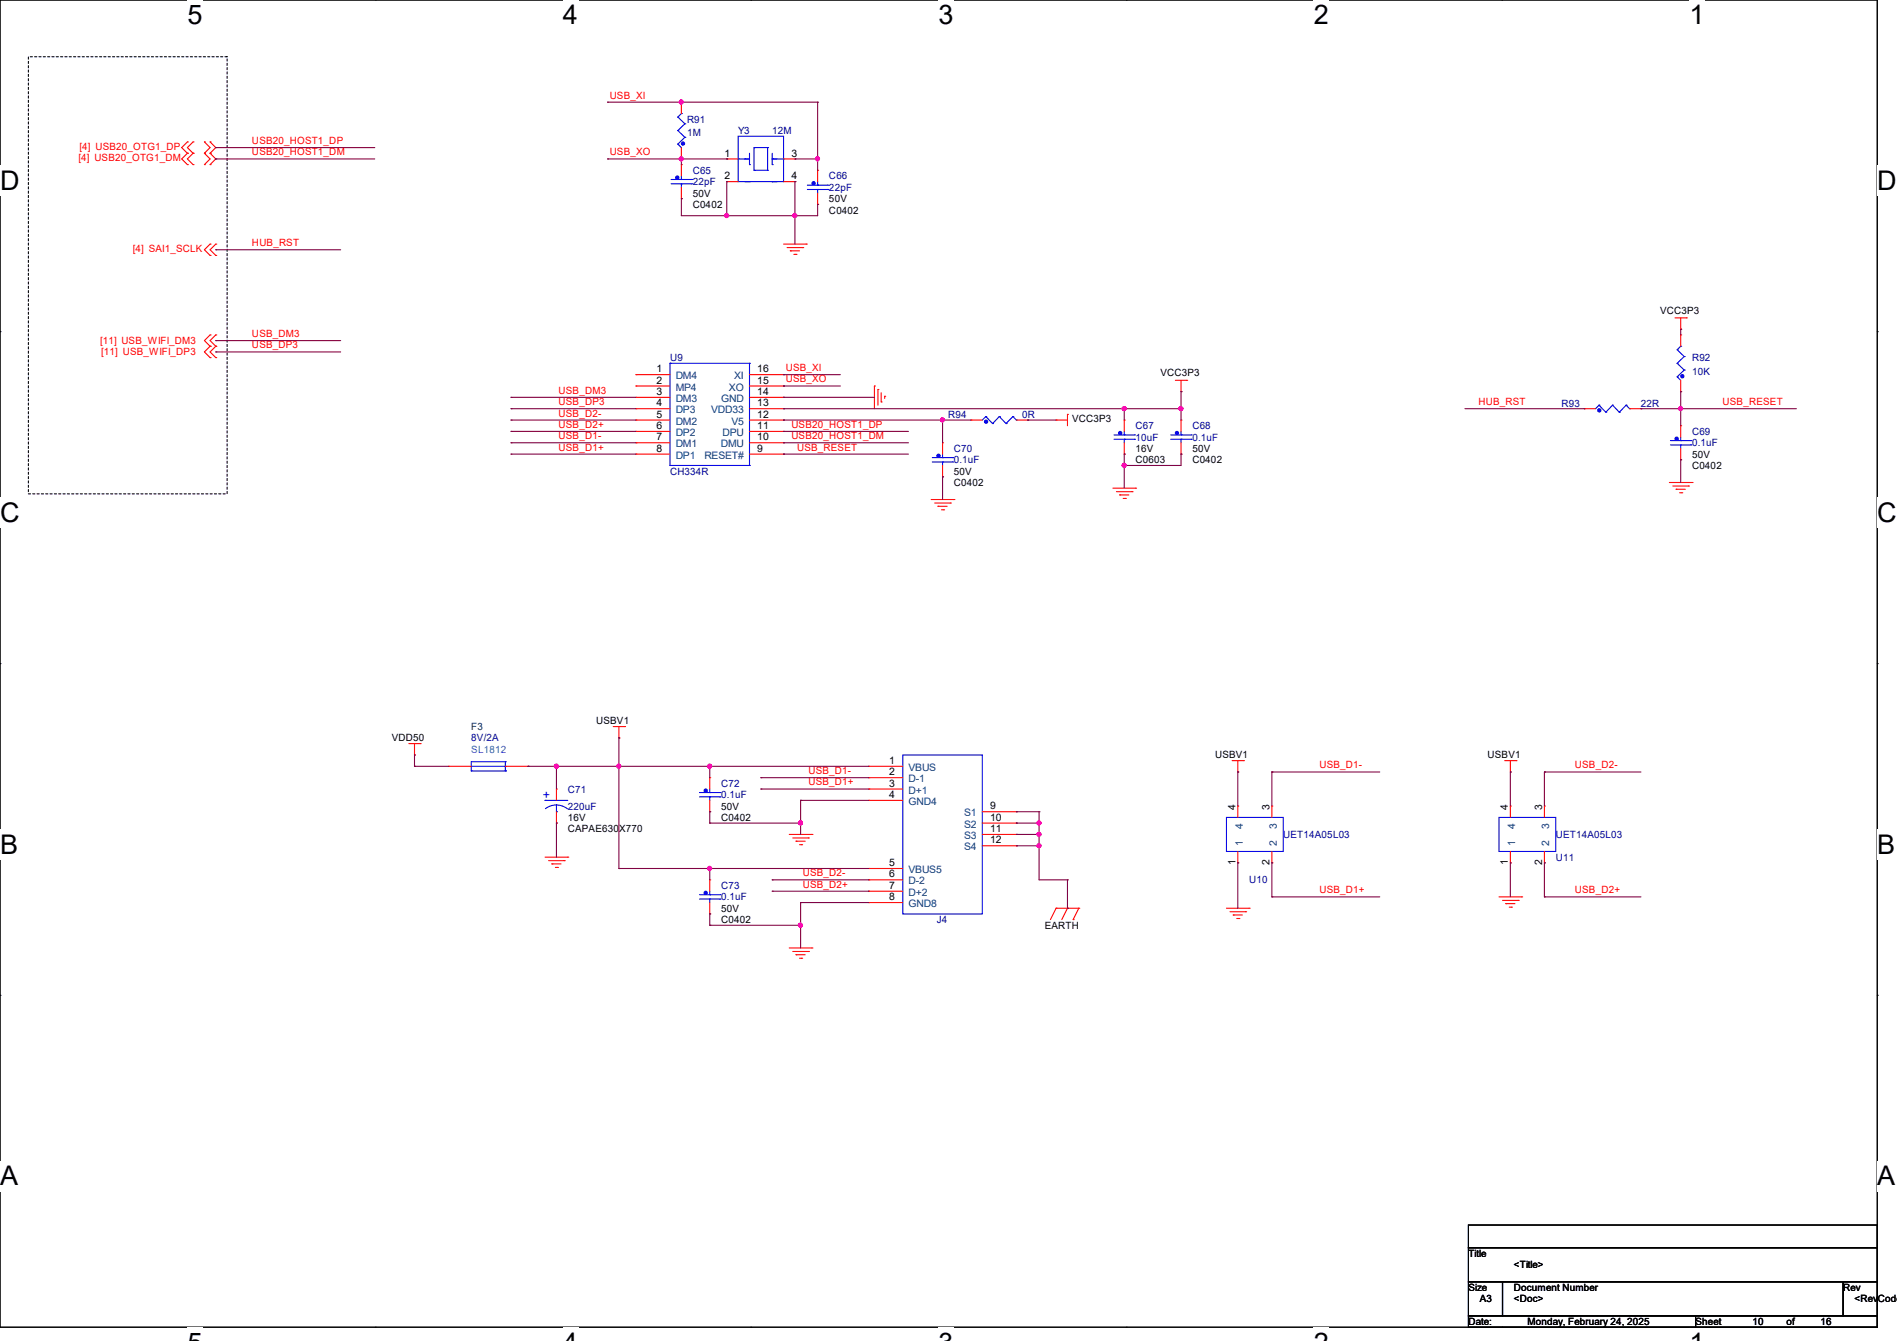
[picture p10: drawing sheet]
<svg xmlns="http://www.w3.org/2000/svg" width="297mm" height="210mm" viewBox="0 0 297 210" stroke-linecap="round" stroke-linejoin="round" font-family="sans-serif">
<path d="M0 0h293.9v207.9h-293.9z" fill="none" stroke="#000" stroke-width=".17"/>
<g fill="#fff">
<path d="M29.4 0h2.3v4.7h-2.3z"/>
<path d="M29.4 207.9h2.3v2.1h-2.3z"/>
</g>
<path d="M58.8 0h.1M58.8 207.9h.1" fill="none" stroke="#000" stroke-width=".17"/>
<g fill="#fff">
<path d="M88.1 0h2.4v4.7h-2.4z"/>
<path d="M88.1 207.9h2.4v2.1h-2.4z"/>
</g>
<path d="M117.6 0h.1M117.6 207.9h.1" fill="none" stroke="#000" stroke-width=".17"/>
<g fill="#fff">
<path d="M146.9 0h2.4v4.7h-2.4z"/>
<path d="M146.9 207.9h2.4v2.1h-2.4z"/>
</g>
<path d="M176.3 0h.1M176.3 207.9h.1" fill="none" stroke="#000" stroke-width=".17"/>
<g fill="#fff">
<path d="M205.7 0h2.4v4.7h-2.4z"/>
<path d="M205.7 207.9h2.4v2.1h-2.4z"/>
</g>
<path d="M235.1 0h.1M235.1 207.9h.1" fill="none" stroke="#000" stroke-width=".17"/>
<g fill="#fff">
<path d="M264.5 0h2.4v4.7h-2.4z"/>
<path d="M264.5 207.9h2.4v2.1h-2.4z"/>
<path d="M0 26h3v4.7h-3z"/>
<path d="M293.9 26h3.1v4.7h-3.1z"/>
<path d="M0 77.9h3v4.7h-3z"/>
<path d="M293.9 77.9h3.1v4.7h-3.1z"/>
</g>
<path d="M0 51.9h.1M293.9 51.9h.1" fill="none" stroke="#000" stroke-width=".17"/>
<g fill="#fff">
<path d="M0 129.9h2.8v4.7h-2.8z"/>
<path d="M293.9 129.9h2.9v4.7h-2.9z"/>
</g>
<path d="M0 103.9h.1M293.9 103.9h.1" fill="none" stroke="#000" stroke-width=".17"/>
<g fill="#fff">
<path d="M0 181.8h2.8v4.8h-2.8z"/>
<path d="M293.8 181.8h3v4.8h-3z"/>
</g>
<path d="M0 155.9h.1M293.9 155.9h.1M229.9 191.9h64v3.5h-64zM229.9 195.4h64v5.3h-64zM229.9 200.7h5.3v5.4h-5.3zM229.9 206.1h35.6v1.8h-35.6zM235.2 200.7h53.4v5.4h-53.4zM265.5 206.1h28.4v1.8h-28.4zM288.6 200.7h5.3v5.4h-5.3z" fill="none" stroke="#000" stroke-width=".17"/>
<path d="M4.4 8.9h31.2v68.4h-31.2z" fill="none" stroke="#000" stroke-width=".17" stroke-dasharray=".3 .3"/>
<g fill="none" stroke="#f00" stroke-width=".17">
<path d="M106.7 16h.1M106.7 16v1.8M29.3 22.2h.1M29.3 24h.1M29.3 25.8h.1M29.3 22.2l-.9 .9 .9 .9M29.3 24l-.9 .9 .9 .9M30.2 22.2h.1M30.2 24h.1M30.2 25.8h.1M30.2 22.2l-.9 .9 .9 .9M30.2 24l-.9 .9 .9 .9"/>
<path d="M32 22.2h.1M32 24h.1M32 25.8h.1M32 22.2l.9 .9-.9 .9M32 24l.9 .9-.9 .9M32.9 24h.1M32.9 22.2h.1M32.9 25.8h.1M32.9 38.2h.1M32.9 22.2l.9 .9-.9 .9M32.9 24l.9 .9-.9 .9M32.9 38.2l-.9 .9 .9 .9"/>
<path d="M33.8 38.2h.1M33.8 38.2l-.9 .9 .9 .9M106.7 24.9h.1M106.7 25.8h.1M106.7 31.1h.1M106.7 23.1v1.8M106.7 25.8v1.8M106.7 29.3v1.8M113.8 24.9h.1M113.8 28.4h.1M113.8 24.9h1.8M113.8 28.4h1.8"/>
<path d="M122.7 38.2h3.5M122.7 24.9h1.8M122.7 28.4h1.8M123.2 38.8h2.5M123.7 39.3h.1M123.7 39.3h1.5M124.3 39.8h.3M124.5 24.9h.1M124.5 28.4h.1M124.6 39.8h.1M125.7 38.8h.1M126.2 38.2h.1"/>
<path d="M128 26.7h.1M128 32h.1M128 26.7v1.7M128 30.2v1.8M32.9 54.2h.1M32.9 56h.1M32.9 52.5h.1M32.9 40h.1M32.9 54.2l-.9 .9 .9 .9M32.9 52.5l-.9 .8 .9 .9M33.8 54.2h.1M33.8 56h.1"/>
<path d="M33.8 52.5h.1M33.8 40h.1M33.8 54.2l-.9 .9 .9 .9M33.8 52.5l-.9 .8 .9 .9M99.6 58.7h.1M99.6 58.7h5.3M117.3 58.7h5.4M122.7 58.7h.1M184 59.6h1.8M184.9 59.6v1.7M185.8 59.6h.1M262.3 49.8h1.7"/>
<path d="M263.1 51.6h.1M263.1 52.5h.1M263.1 49.8v1.8M263.1 52.5v1.7M263.1 59.6v1.7M264 49.8h.1M99.6 60.5h.1M99.6 62.2h.1M99.6 64h.1M99.6 65.8h.1M99.6 67.6h.1M99.6 69.3h.1"/>
<path d="M99.6 71.1h.1M99.6 65.8h5.3M99.6 64h5.3M99.6 60.5h5.3M99.6 62.2h5.3M99.6 67.6h5.3M99.6 69.3h5.3M99.6 71.1h5.3M117.3 65.8h5.4M117.3 64h5.4M117.3 60.5h5.4M117.3 62.2h5.4"/>
<path d="M117.3 67.6h5.4M117.3 69.3h5.4M117.3 71.1h5.4M122.7 71.1h.1M122.7 69.3h.1M122.7 67.6h.1M122.7 65.8h.1M122.7 64h.1M122.7 62.2h.1M122.7 60.5h.1M136.9 60.5h.1M136.9 60.5v3.5"/>
<path d="M137.5 61h.1M137.5 61v2.5M138 62.9h.1M138 61.5v1.4M138.5 62.1h.1M138.5 62.1v.3M145.8 78.2h3.6M146.3 78.8h2.5M146.9 79.3h.1M146.9 79.3h1.4M147.4 79.8h.3M147.6 69.3h.1"/>
<path d="M147.6 74.7h.1M147.6 69.3v1.8M147.6 72.9v1.8M147.7 79.8h.1M148.8 78.8h.1M149.4 78.2h.1M152 65.8h.1M152 65.8h1.8M159.1 65.8h1.8M160.9 65.8h.1M165.4 65.8h.1M165.4 65.8h1.7"/>
<path d="M167.1 64.9h.1M167.1 64.9v1.8M174.2 76.5h3.6M174.8 77h2.4M175.3 77.5h.1M175.3 77.5h1.4M175.9 78.1h.3M176 65.8h.1M176 71.1h.1M176 65.8v1.8M176 69.3v1.8M176.2 78.1h.1"/>
<path d="M177.2 77h.1M177.8 76.5h.1M184.9 61.3h.1M184.9 65.8h.1M184.9 71.1h.1M184.9 65.8v1.8M184.9 69.3v1.8M248 64h.1M248 64h1.8M255.1 64h1.8M256.9 64h.1M261.4 75.6h3.5"/>
<path d="M261.9 76.1h2.5M262.4 76.6h.1M262.4 76.6h1.5M263 77.2h.3M263.1 66.7h.1M263.1 72h.1M263.1 61.3h.1M263.1 66.7v1.8M263.1 70.2v1.8M263.3 77.2h.1M264.4 76.1h.1M264.9 75.6h.1"/>
<path d="M64 116.5h1.8M64.9 118.2h.1M64.9 116.5v1.7M65.8 116.5h.1M96 113.8h1.8M96.9 115.6h.1M96.9 113.8v1.8M97.8 113.8h.1M192.9 119.1h1.8M193.8 119.1v1.8M194.7 119.1h.1M235.6 119.1h1.8"/>
<path d="M236.5 119.1v1.8M237.4 119.1h.1M70.2 120h.1M70.2 120h3.6M79.1 120h3.6M82.7 120h.1M85.3 134.2h3.6M85.9 134.8h2.4M86.4 135.3h.1M86.4 135.3h1.4M87 135.8h.3M87.1 123.6h.1"/>
<path d="M87.1 128.9h.1M87.1 123.6v1.7M87.1 127.1v1.8M87.3 135.8h.1M88.3 134.8h.1M88.9 134.2h.1M111.1 137.8h.1M111.1 121.8h.1M111.1 127.1h.1M111.1 121.8v1.8M111.1 125.3v1.8M111.1 137.8v1.8"/>
<path d="M123.6 130.7h3.5M124.1 131.2h2.5M124.6 131.7h.1M124.6 131.7h1.5M125.2 132.3h.3M125.5 132.3h.1M126.6 131.2h.1M127.1 130.7h.1M136 120h.1M136 121.8h.1M136 123.6h.1M136 125.3h.1"/>
<path d="M136 136h.1M136 137.8h.1M136 139.6h.1M136 120h5.4M136 121.8h5.4M136 123.6h5.4M136 125.3h5.4M136 136h5.4M136 137.8h5.4M136 139.6h5.4M153.8 130.7h5.3M153.8 127.1h5.3"/>
<path d="M153.8 128.9h5.3M153.8 132.5h5.3M159.1 127.1h.1M159.1 128.9h.1M159.1 130.7h.1M159.1 132.5h.1M193.8 120.9h.1M193.8 126.2h.1M193.8 135.1h.1M193.8 126.2v1.8M193.8 133.3v1.8M199.1 135.1h.1"/>
<path d="M199.1 126.2h.1M199.1 126.2v1.8M199.1 133.3v1.8M236.5 120.9h.1M236.5 126.2h.1M236.5 135.1h.1M236.5 126.2v1.8M236.5 133.3v1.8M241.8 135.1h.1M241.8 126.2h.1M241.8 126.2v1.8M241.8 133.3v1.8"/>
<path d="M111.1 143.1h.1M111.1 141.4v1.7M123.6 148.5h3.5M124.1 149h2.5M124.6 149.5h.1M124.6 149.5h1.5M125.2 150.1h.3M125.5 150.1h.1M126.6 149h.1M127.1 148.5h.1M136 141.4h.1M136 141.4h5.4"/>
<path d="M165.4 142.2h.1M165.4 142.2h3.5M165.4 142.2l-.9 1.8M167.1 142.2h.1M167.1 142.2l-.9 1.8M168 144h.1M168.9 142.2h.1M168.9 142.2l-.9 1.8M192 142.2h3.6M192.6 142.8h2.4M193.1 143.3h.1M193.1 143.3h1.4"/>
<path d="M193.6 143.8h.4M194 143.8h.1M195 142.8h.1M195.6 142.2h.1M234.7 140.5h3.6M235.2 141h2.5M235.8 141.5h.1M235.8 141.5h1.4M236.3 142.1h.3M236.6 142.1h.1M237.7 141h.1M238.3 140.5h.1"/>
</g>
<g fill="none" stroke="#00f" stroke-width=".17">
<path d="M106.1 18.3h.1M106.1 18.3l1.1 1.1M106.7 17.8h.1M106.7 17.8l-.6 .5M107.2 19.4h.1M107.2 19.4l-1.1 1M105.1 28.8h3.2M105.1 28.1h3.2M106.1 22.6h.1M106.1 20.4h.1M106.1 22.6l.6 .5M106.1 20.4l1.1 1.1"/>
<path d="M106.7 28.8h.1M106.7 28.1h.1M106.7 27.6v.5M106.7 28.8v.5M107.2 21.5h.1M107.2 21.5l-1.1 1.1M108.3 28.8h.1M108.3 28.1h.1M115.6 21.3h7.1v7.1h-7.1zM115.6 24.9h.1M115.6 24.9h1.7M116.6 24.9h.1"/>
<path d="M116.6 28.4h.7M117.3 25.8h.1M117.3 28.4h.1M117.3 24v1.8M118.1 26.7h.1M118.1 23.1h.1M118.1 23.1v3.6M118.1 26.7h2.1M118.1 23.1h2.1M120.2 26.7h.1M120.2 23.1h.1M120.2 23.1v3.6"/>
<path d="M120.9 25.8h.1M120.9 24.9h.1M120.9 28.4h.1M120.9 24v1.8M120.9 24.9h1.8M120.9 28.4h.7M122.7 24.9h.1M126.4 29.7h3.2M126.4 29h3.2M128 29.7h.1M128 29h.1M128 28.4v.6"/>
<path d="M128 29.7v.5M129.6 29.7h.1M129.6 29h.1M104.9 56.9h.1M104.9 56.9v16M104.9 56.9h12.4M117.3 56.9h.1M117.3 56.9v16M262.6 59h.1M262.6 56.9h.1M262.6 54.8h.1M262.6 59l.5 .6"/>
<path d="M262.6 56.9l1.1 1.1M262.6 54.8l1.1 1M263.1 54.2h.1M263.1 54.2l-.5 .6M263.7 58h.1M263.7 55.8h.1M263.7 58l-1.1 1M263.7 55.8l-1.1 1.1M104.9 72.9h.1M104.9 72.9h12.4M117.3 72.9h.1M146 72.3h3.2"/>
<path d="M146 71.7h3.2M147.6 72.3h.1M147.6 71.7h.1M147.6 71.1v.6M147.6 72.3v.6M149.2 72.3h.1M149.2 71.7h.1M154.3 65.2h.1M154.3 65.2l-.5 .6M154.3 65.2l1.1 1.1M155.4 66.3h.1M156.5 65.2h.1"/>
<path d="M156.5 65.2l-1.1 1.1M156.5 65.2l1 1.1M157.5 66.3h.1M158.6 65.2h.1M158.6 65.2l-1.1 1.1M158.6 65.2l.5 .6M159.1 65.8h.1M174.4 68.8h3.2M174.4 68.1h3.2M176 68.8h.1M176 68.1h.1M176 67.6v.5"/>
<path d="M176 68.8v.5M177.6 68.8h.1M177.6 68.1h.1M183.3 68.8h3.2M183.3 68.1h3.2M184.9 68.8h.1M184.9 68.1h.1M184.9 67.6v.5M184.9 68.8v.5M186.5 68.8h.1M186.5 68.1h.1M250.4 63.5h.1"/>
<path d="M250.4 63.5l-.6 .5M250.4 63.5l1 1.1M251.4 64.6h.1M252.5 63.5h.1M252.5 63.5l-1.1 1.1M252.5 63.5l1 1.1M253.5 64.6h.1M254.6 63.5h.1M254.6 63.5l-1.1 1.1M254.6 63.5l.5 .5M255.1 64h.1M261.5 69.7h3.3"/>
<path d="M261.5 69h3.3M263.1 69.7h.1M263.1 69h.1M263.1 68.5v.5M263.1 69.7v.5M264.8 69.7h.1M264.8 69h.1M79.1 119.3h.1M79.1 119.3v1.4M79.1 119.3h-5.3v1.4M141.4 118.2h12.4v24.9h-12.4zM73.8 120.7h.1"/>
<path d="M73.8 120.7h5.3M73.8 120h5.3M79.1 120.7h.1M79.1 120h.1M85.3 125.3h.1M85.3 125.3h3.6M87.1 127.1h.1M87.1 126.1l-.7 .1-1 .4M87.1 126.1l1.1 .2 .6 .4M87.1 126.1v1M109.5 124.8h3.2M109.5 124.1h3.2"/>
<path d="M111.1 124.8h.1M111.1 124.1h.1M111.1 123.6v.5M111.1 124.8v.5M111.1 139.6v.5M112.7 124.8h.1M112.7 124.1h.1M192 128h8.9v5.3h-8.9zM234.7 128h8.9v5.3h-8.9zM109.5 140.8h3.2M109.5 140.1h3.2M111.1 140.8h.1"/>
<path d="M111.1 140.1h.1M111.1 140.8v.6M112.7 140.8h.1M112.7 140.1h.1"/>
</g>
<g fill="#00f" stroke="#00f" stroke-width=".17">
<circle cx="110.5" cy="139.8" r=".25"/>
<circle cx="106.9" cy="22.5" r=".25"/>
<circle cx="262.5" cy="68.7" r=".25"/>
<circle cx="184.3" cy="67.8" r=".25"/>
<circle cx="250.4" cy="64.3" r=".25"/>
<circle cx="263.4" cy="58.9" r=".25"/>
<circle cx="175.4" cy="67.8" r=".25"/>
<circle cx="146.9" cy="71.4" r=".25"/>
<circle cx="127.4" cy="28.7" r=".25"/>
<circle cx="106" cy="27.8" r=".25"/>
<circle cx="154.4" cy="66" r=".25"/>
<circle cx="110.5" cy="123.8" r=".25"/>
</g>
<g fill="none" stroke="#800040" stroke-width=".17">
<path d="M95.1 16h.1M95.1 16h32.9M106.7 16h.1M128 16h.1M128 16v10.7M33.8 23.1h.1M33.8 24.9h.1M33.8 39.1h.1M33.8 24.9h24.9M33.8 23.1h24.9M33.8 39.1h19.5M95.1 24.9h.1"/>
<path d="M95.1 24.9h18.7M106.7 24.9h.1M106.7 31.1h.1M106.7 31.1v2.7h21.3v-1.8M106.7 24.9v.9M113.8 33.8h.1M113.8 24.9h.1M113.8 28.4h.1M113.8 28.4v5.4M124.5 33.8h.1M124.5 28.4h.1M124.5 24.9h.1"/>
<path d="M124.5 24.9h3.5M124.5 28.4v9.8M128 24.9h.1M128 32h.1M33.8 53.3h.1M33.8 55.1h.1M33.8 53.3h19.5M33.8 55.1h19.5M122.7 58.7h.1M122.7 58.7h8.9M263.1 51.6h.1M263.1 51.6v.9"/>
<path d="M80 69.3h.1M80 71.1h.1M80 65.8h.1M80 67.6h.1M80 62.2h.1M80 64h.1M80 65.8h19.6M80 69.3h19.6M80 71.1h19.6M80 67.6h19.6M80 64h19.6M80 62.2h19.6"/>
<path d="M122.7 71.1h.1M122.7 60.5h.1M122.7 62.2h.1M122.7 64h.1M122.7 65.8h.1M122.7 67.6h.1M122.7 69.3h.1M122.7 65.8h29.3M122.7 69.3h19.5M122.7 71.1h19.5M122.7 67.6h19.5M122.7 64h62.2"/>
<path d="M122.7 60.5h8.9M122.7 62.2h14.2M147.6 65.8h.1M147.6 74.7h.1M147.6 65.8v3.5M147.6 74.7v3.5M160.9 65.8h.1M160.9 65.8h4.5M176 72.9h.1M176 71.1h.1M176 64h.1M176 64v1.8"/>
<path d="M176 71.1v5.4M184.9 64h.1M184.9 71.1h.1M184.9 61.3h.1M184.9 71.1v1.8h-8.9M184.9 61.3v4.5M229.4 64h18.6M248 64h.1M256.9 64h.1M256.9 64h24.4M263.1 61.3h.1M263.1 72h.1"/>
<path d="M263.1 64h.1M263.1 61.3v5.4M263.1 72v3.6M64.9 118.2h.1M64.9 118.2v1.8M96.9 115.6h.1M96.9 115.6v20.4M64.9 120h.1M64.9 120h5.3M82.7 120h.1M82.7 120h53.3M87.1 120h.1"/>
<path d="M87.1 128.9h.1M87.1 120v3.6M87.1 128.9v5.3M96.9 120h.1M96.9 136h.1M96.9 136h39.1M111.1 120h.1M111.1 128.9h.1M111.1 127.1h.1M111.1 136h.1M111.1 120v1.8M111.1 127.1v1.8"/>
<path d="M111.1 136v1.8M111.1 128.9h14.2M119.1 121.8h.1M119.1 123.6h.1M119.1 121.8h16.9M119.1 123.6h16.9M120.9 137.8h.1M120.9 139.6h.1M120.9 137.8h15.1M120.9 139.6h15.1M125.3 125.3h.1M125.3 128.9h.1"/>
<path d="M125.3 125.3v5.4M125.3 125.3h10.7M159.1 127.1h.1M159.1 132.5h.1M159.1 130.7h.1M159.1 128.9h.1M159.1 128.9h3.6M159.1 127.1h3.6M159.1 132.5h3.6M159.1 130.7h3.6M162.7 127.1h.1M162.7 132.5h.1"/>
<path d="M162.7 128.9h.1M162.7 130.7h.1M162.7 127.1v10.7h4.4M167.1 137.8h.1M167.1 137.8v4.4M193.8 135.1h.1M193.8 120.9h.1M193.8 120.9v5.3M193.8 135.1v7.1M199.1 135.1h.1M199.1 120.9h.1M199.1 120.9v5.3"/>
<path d="M199.1 135.1v5.4M199.1 120.9h16.9M236.5 135.1h.1M236.5 120.9h.1M236.5 120.9v5.3M236.5 135.1v5.4M241.8 135.1h.1M241.8 120.9h.1M241.8 120.9v5.3M241.8 135.1v5.4M241.8 120.9h15.1M111.1 144.9h.1"/>
<path d="M111.1 143.1h.1M111.1 143.1v1.8M111.1 144.9h14.2M125.3 141.4h.1M125.3 144.9h.1M125.3 141.4v7.1M125.3 141.4h10.7M167.1 142.2h.1M199.1 140.5h.1M199.1 140.5h16.9M241.8 140.5h.1M241.8 140.5h15.1"/>
</g>
<g fill="#f0f" stroke="#f0f" stroke-width=".17">
<circle cx="113.8" cy="33.8" r=".32"/>
<circle cx="128" cy="24.9" r=".32"/>
<circle cx="106.7" cy="24.9" r=".32"/>
<circle cx="124.4" cy="33.8" r=".32"/>
<circle cx="176" cy="72.9" r=".32"/>
<circle cx="184.9" cy="64" r=".32"/>
<circle cx="263.1" cy="64" r=".32"/>
<circle cx="176" cy="64" r=".32"/>
<circle cx="147.6" cy="65.8" r=".32"/>
<circle cx="106.7" cy="16" r=".32"/>
<circle cx="96.9" cy="120" r=".32"/>
<circle cx="87.1" cy="120" r=".32"/>
<circle cx="111.1" cy="136" r=".32"/>
<circle cx="111.1" cy="120" r=".32"/>
<circle cx="125.3" cy="128.9" r=".32"/>
<circle cx="125.3" cy="144.9" r=".32"/>
<circle cx="162.7" cy="132.4" r=".32"/>
<circle cx="162.7" cy="130.7" r=".32"/>
<circle cx="162.7" cy="128.9" r=".32"/>
</g>
<g font-size="4.2">
<text x="29.4" y="3.8">5</text>
<text x="88.1" y="3.8">4</text>
<text x="146.9" y="3.8">3</text>
<text x="205.7" y="3.8">2</text>
<text x="264.5" y="3.8">1</text>
<text x="0" y="29.8">D</text>
<text x="293.9" y="29.8">D</text>
<text x="0" y="81.7">C</text>
<text x="293.9" y="81.7">C</text>
<text x="0" y="133.7">B</text>
<text x="293.9" y="133.7">B</text>
<text x="0" y="185.6">A</text>
<text x="293.9" y="185.6">A</text>
</g>
<text font-size="1.9" fill="#00f" x="85" y="125.2">+</text>
<g font-size="1.6" fill="#f00">
<text x="95.5" y="15.5">USB_XI</text>
<text x="12.4" y="23.5">[4] USB20_OTG1_DP</text>
<text x="39.5" y="22.6">USB20_HOST1_DP</text>
<text x="12.3" y="25.3">[4] USB20_OTG1_DM</text>
<text x="39.5" y="24.3">USB20_HOST1_DM</text>
<text x="95.5" y="24.3">USB_XO</text>
<text x="20.8" y="39.5">[4] SAI1_SCLK</text>
<text x="39.5" y="38.6">HUB_RST</text>
<text x="15.7" y="53.9">[11] USB_WIFI_DM3</text>
<text x="39.5" y="52.8">USB_DM3</text>
<text x="15.8" y="55.7">[11] USB_WIFI_DP3</text>
<text x="39.5" y="54.6">USB_DP3</text>
<text x="123" y="58.1">USB_XI</text>
<text x="123" y="59.9">USB_XO</text>
<text x="87.5" y="65.2">USB_D2-</text>
<text x="87.5" y="61.7">USB_DM3</text>
<text x="87.5" y="63.5">USB_DP3</text>
<text x="231.5" y="63.5">HUB_RST</text>
<text x="269.7" y="63.5">USB_RESET</text>
<text x="87.5" y="68.8">USB_D1-</text>
<text x="87.5" y="70.6">USB_D1+</text>
<text x="87.5" y="67">USB_D2+</text>
<text x="123.9" y="67">USB20_HOST1_DP</text>
<text x="123.9" y="68.8">USB20_HOST1_DM</text>
<text x="124.8" y="70.6">USB_RESET</text>
<text x="126.6" y="121.2">USB_D1-</text>
<text x="126.6" y="123">USB_D1+</text>
<text x="206.6" y="120.4">USB_D1-</text>
<text x="246.6" y="120.4">USB_D2-</text>
<text x="125.7" y="137.2">USB_D2-</text>
<text x="125.7" y="139">USB_D2+</text>
<text x="206.6" y="139.9">USB_D1+</text>
<text x="246.6" y="139.9">USB_D2+</text>
</g>
<g font-size="1.6" fill="#000080">
<text x="107.6" y="19.2">R91</text>
<text x="107.6" y="21.3">1M</text>
<text x="115.6" y="21">Y3</text>
<text x="120.9" y="21">12M</text>
<text x="108.5" y="27.2">C65</text>
<text x="108.5" y="29">22pF</text>
<text x="129.8" y="28.1">C66</text>
<text x="129.8" y="29.9">22pF</text>
<text x="104.9" y="56.6">U9</text>
<text x="264.9" y="56.6">R92</text>
<text x="264.9" y="58.7">10K</text>
<text x="148.5" y="65.4">R94</text>
<text x="160" y="65.4">0R</text>
<text x="244.5" y="63.7">R93</text>
<text x="256.9" y="63.7">22R</text>
<text x="149.4" y="70.8">C70</text>
<text x="177.8" y="67.2">C67</text>
<text x="177.8" y="69">10uF</text>
<text x="186.7" y="67.2">C68</text>
<text x="186.7" y="69">0.1uF</text>
<text x="264.9" y="68.1">C69</text>
<text x="264.9" y="69.9">0.1uF</text>
<text x="104.9" y="74.3">CH334R</text>
<text x="149.4" y="72.6">0.1uF</text>
<text x="73.8" y="116.1">8V/2A</text>
<text x="88.9" y="124.1">C71</text>
<text x="112.9" y="123.2">C72</text>
<text x="112.9" y="125">0.1uF</text>
<text x="88.9" y="126.8">220uF</text>
<text x="200.9" y="131.2">UET14A05L03</text>
<text x="243.6" y="131.2">UET14A05L03</text>
<text x="243.6" y="134.8">U11</text>
<text x="112.9" y="139.2">C73</text>
<text x="112.9" y="141">0.1uF</text>
<text x="195.6" y="138.3">U10</text>
<text x="146.7" y="144.6">J4</text>
</g>
<g font-size="1.6">
<text x="113.5" y="24.5">1</text>
<text x="113.5" y="28.1">2</text>
<text x="123.9" y="24.5">3</text>
<text x="123.9" y="28.1">4</text>
<text x="108.5" y="32.6">C0402</text>
<text x="108.5" y="30.8">50V</text>
<text x="129.8" y="33.4">C0402</text>
<text x="129.8" y="31.7">50V</text>
<text x="259.9" y="49.1">VCC3P3</text>
<text x="102.8" y="58.3">1</text>
<text x="118.6" y="58.3">16</text>
<text x="181.7" y="58.9">VCC3P3</text>
<text x="102.8" y="60.1">2</text>
<text x="102.8" y="61.8">3</text>
<text x="102.8" y="63.6">4</text>
<text x="102.8" y="65.4">5</text>
<text x="118.6" y="65.4">12</text>
<text x="118.6" y="63.6">13</text>
<text x="118.6" y="61.8">14</text>
<text x="118.6" y="60.1">15</text>
<text x="102.8" y="67.2">6</text>
<text x="102.8" y="69">7</text>
<text x="102.8" y="70.7">8</text>
<text x="118.6" y="70.7">9</text>
<text x="118.6" y="69">10</text>
<text x="118.6" y="67.2">11</text>
<text x="167.9" y="66.2">VCC3P3</text>
<text x="177.8" y="70.8">16V</text>
<text x="186.7" y="70.8">50V</text>
<text x="264.9" y="71.7">50V</text>
<text x="149.4" y="76.1">C0402</text>
<text x="149.4" y="74.3">50V</text>
<text x="177.8" y="72.6">C0603</text>
<text x="186.7" y="72.6">C0402</text>
<text x="264.9" y="73.4">C0402</text>
<text x="93.3" y="113.5">USBV1</text>
<text x="61.3" y="116.1">VDD50</text>
<text x="139.2" y="119.6">1</text>
<text x="190.2" y="118.8">USBV1</text>
<text x="232.9" y="118.8">USBV1</text>
<text x="139.2" y="121.4">2</text>
<text x="139.2" y="123.2">3</text>
<text x="139.2" y="125">4</text>
<text x="88.9" y="130.3">CAPAE630X770</text>
<text x="88.9" y="128.6">16V</text>
<text x="112.9" y="128.6">C0402</text>
<text x="112.9" y="126.8">50V</text>
<text x="155" y="126.7">9</text>
<text x="155" y="128.5">10</text>
<text x="155" y="130.3">11</text>
<text x="193.4" y="126.8" transform="rotate(-90 193.4 126.8)">4</text>
<text x="198.8" y="126.8" transform="rotate(-90 198.8 126.8)">3</text>
<text x="236.1" y="126.8" transform="rotate(-90 236.1 126.8)">4</text>
<text x="241.4" y="126.8" transform="rotate(-90 241.4 126.8)">3</text>
<text x="139.2" y="135.6">5</text>
<text x="139.2" y="137.4">6</text>
<text x="155" y="132.1">12</text>
<text x="193.4" y="135.5" transform="rotate(-90 193.4 135.5)">1</text>
<text x="198.8" y="135.5" transform="rotate(-90 198.8 135.5)">2</text>
<text x="236.1" y="135.5" transform="rotate(-90 236.1 135.5)">1</text>
<text x="241.4" y="135.5" transform="rotate(-90 241.4 135.5)">2</text>
<text x="112.9" y="142.8">50V</text>
<text x="139.2" y="139.2">7</text>
<text x="139.2" y="141">8</text>
<text x="112.9" y="144.6">C0402</text>
<text x="163.6" y="145.5">EARTH</text>
<text x="229.9" y="196.8">Title</text>
<text x="229.9" y="202.2">Size</text>
<text x="231.7" y="204">A3</text>
<text x="237" y="202.2">Document Number</text>
<text x="237" y="204">&lt;Doc&gt;</text>
<text x="237" y="198.6">&lt;Title&gt;</text>
<text x="288.6" y="202.2">Rev</text>
<text x="290.4" y="204">&lt;RevCode&gt;</text>
<text x="229.9" y="207.5">Date:</text>
<text x="239.1" y="207.5">Monday, February 24, 2025</text>
<text x="265.5" y="207.5">Sheet</text>
<text x="274.4" y="207.5">10</text>
<text x="279.7" y="207.5">of</text>
<text x="285" y="207.5">16</text>
</g>
<g font-size="1.6" fill="#004080">
<text x="105.8" y="59.4">DM4</text>
<text x="114.9" y="59.4">XI</text>
<text x="105.8" y="61.2">MP4</text>
<text x="105.8" y="63">DM3</text>
<text x="105.8" y="64.7">DP3</text>
<text x="111.3" y="64.7">VDD33</text>
<text x="112.9" y="63">GND</text>
<text x="114.1" y="61.2">XO</text>
<text x="105.8" y="66.5">DM2</text>
<text x="105.8" y="68.3">DP2</text>
<text x="105.8" y="70.1">DM1</text>
<text x="105.8" y="71.8">DP1</text>
<text x="110.3" y="71.8">RESET#</text>
<text x="112.9" y="70.1">DMU</text>
<text x="113.1" y="68.3">DPU</text>
<text x="114.5" y="66.5">V5</text>
<text x="142.2" y="120.7">VBUS</text>
<text x="142.2" y="122.5">D-1</text>
<text x="142.2" y="124.3">D+1</text>
<text x="142.2" y="126.1">GND4</text>
<text x="151" y="127.8">S1</text>
<text x="151" y="129.6">S2</text>
<text x="151" y="131.4">S3</text>
<text x="194.6" y="129.8" transform="rotate(-90 194.6 129.8)">4</text>
<text x="199.9" y="129.8" transform="rotate(-90 199.9 129.8)">3</text>
<text x="237.2" y="129.8" transform="rotate(-90 237.2 129.8)">4</text>
<text x="242.6" y="129.8" transform="rotate(-90 242.6 129.8)">3</text>
<text x="142.2" y="136.7">VBUS5</text>
<text x="151" y="133.2">S4</text>
<text x="194.6" y="132.5" transform="rotate(-90 194.6 132.5)">1</text>
<text x="199.9" y="132.5" transform="rotate(-90 199.9 132.5)">2</text>
<text x="237.2" y="132.5" transform="rotate(-90 237.2 132.5)">1</text>
<text x="242.6" y="132.5" transform="rotate(-90 242.6 132.5)">2</text>
<text x="142.2" y="138.5">D-2</text>
<text x="142.2" y="140.3">D+2</text>
<text x="142.2" y="142.1">GND8</text>
</g>
<text font-size="1.6" fill="#004040" x="73.8" y="114.3">F3</text>
<text font-size="1.6" fill="#0080ff" x="73.8" y="117.9">SL1812</text>
</svg>
